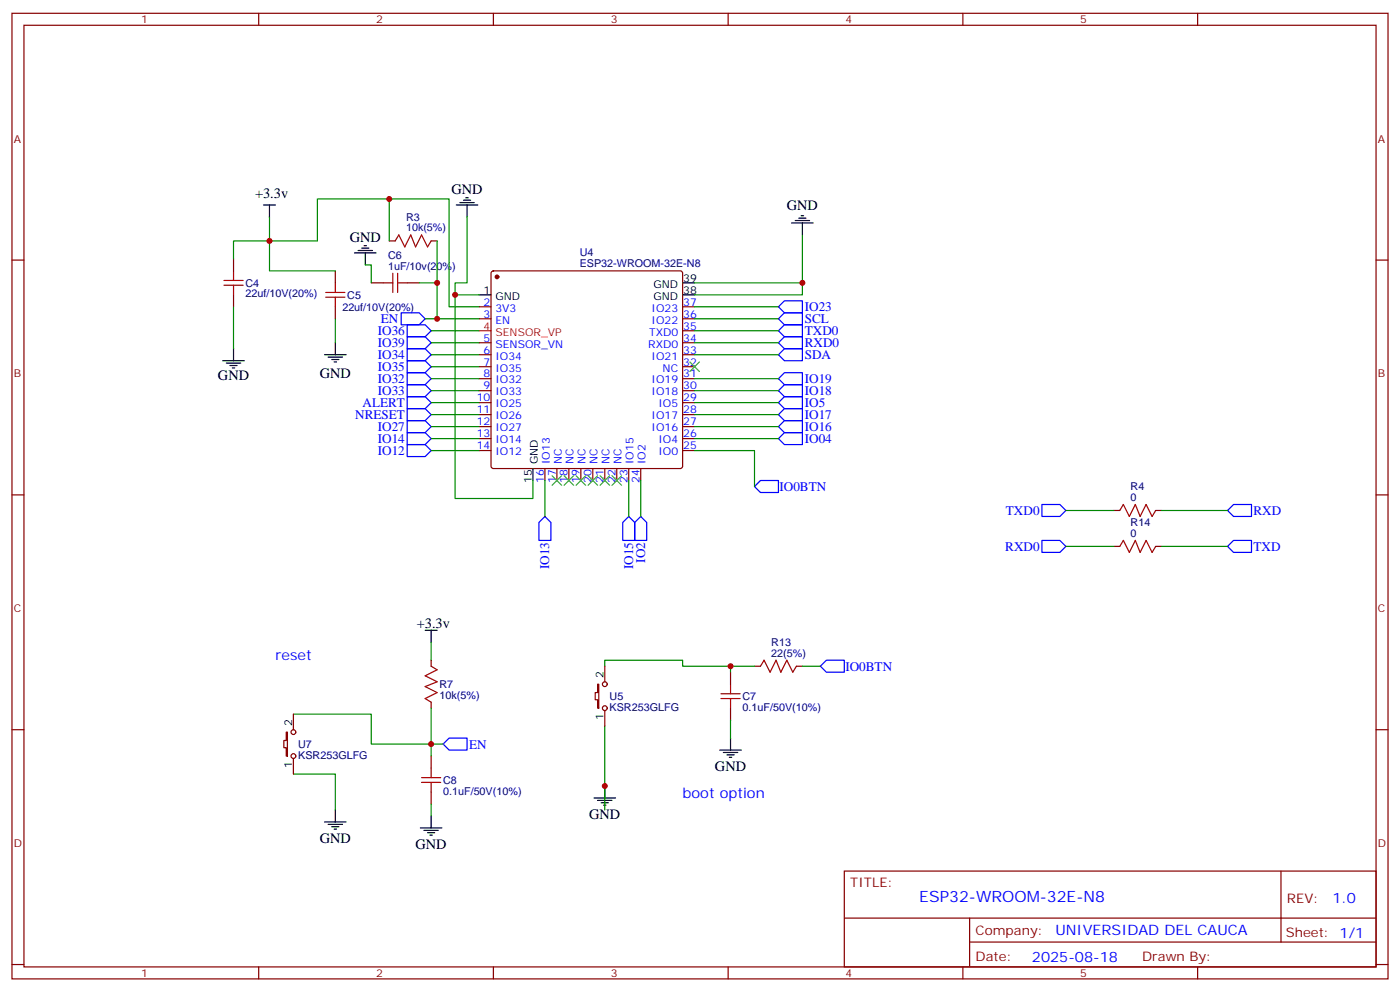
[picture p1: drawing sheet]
<svg xmlns="http://www.w3.org/2000/svg" width="412mm" height="292mm" viewBox="0 0 412 292" stroke-linecap="round" stroke-linejoin="round" font-family="sans-serif">
<g fill="none" stroke="#870000" stroke-width=".35">
<path d="M3.5 3.9h405.4v284.4h-405.4zM7.1 7.4h398.2v277.3h-398.2zM76.2 3.9v3.5M145.3 3.9v3.5M214.5 3.9v3.5M283.6 3.9v3.5M352.8 3.9v3.5M3.5 76.6h3.6M68.8 76.2v3.6M98.8 79.8v3.5M114.7 70.9h1.7M127 70.9h1.8"/>
<path d="M144.9 80l.4-.2h55.1l.5 .2 .2 .5v56.8l-.3 .5-.4 .2h-55.1l-.5-.3-.2-.4v-56.8zM405.3 76.6h3.6M68.8 86.8v3.5M98.8 90.3v3.6M109.4 83.3h3.5M119.9 83.3h3.6M141.1 90.3h3.5M141.1 93.9h3.5M201.1 90.3h3.5M201.1 93.9h3.5M201.1 97.4h3.5M141.1 100.9h3.5"/>
<path d="M141.1 104.5h3.5M141.1 108h3.5M141.1 111.5h3.5M141.1 115h3.5M141.1 118.6h3.5M201.1 100.9h3.5M201.1 104.5h3.5M201.1 108h3.5M201.1 111.5h3.5M201.1 115h3.5M201.1 118.6h3.5M141.1 122.1h3.5"/>
<path d="M141.1 125.6h3.5M141.1 129.2h3.5M141.1 132.7h3.5M160.5 138v3.5M164 138v3.5M167.6 138v3.5M171.1 138v3.5M174.6 138v3.5M178.2 138v3.5M181.7 138v3.5M185.2 138v3.5M188.7 138v3.5"/>
<path d="M201.1 122.1h3.5M201.1 125.6h3.5M201.1 129.2h3.5M201.1 132.7h3.5M3.5 145.7h3.6M328.1 150.3h1.7M340.4 150.3h1.8M405.3 145.7h3.6M328.1 160.9h1.7M340.4 160.9h1.8M127 194.4v1.8M178.2 196.2v4.6"/>
<path d="M215.2 197.9v3.6M222.2 196.2h1.8M234.6 196.2h1.8M3.5 214.9h3.6M84.3 215.6h.4v7h-.4v-2.4h-.7v-2.1h.7zM86.4 210.3v4.6M127 206.8v1.7M176 201.5h.4v7h-.4v-2.4h-.7v-2.2h.7zM178.2 209.2v4.6M215.2 208.5v3.6M405.3 214.9h3.6M86.4 223.3v4.6"/>
<path d="M127 222.6v3.6M127 233.2v3.5M248.7 256.5h156.6v28.2h-156.6zM377.3 256.5v20.9M248.7 270.4h156.5M285.6 277.4h119.6M285.6 270.4v14.1M3.5 284h3.6M76.2 284.7v3.6M145.3 284.7v3.6M214.5 284.7v3.6M283.6 284.7v3.6"/>
<path d="M352.8 284.7v3.6M405.3 284h3.6"/>
<circle cx="86.4" cy="215.6" r=".71"/>
<circle cx="178.2" cy="201.5" r=".71"/>
<circle cx="178.2" cy="208.5" r=".71"/>
<circle cx="86.4" cy="222.6" r=".71"/>
</g>
<circle cx="146.4" cy="81.5" r=".53" fill="#870000" stroke="#870000" stroke-width=".35"/>
<g fill="none" stroke="#000" stroke-width=".35">
<path d="M135.5 59.7h4.2M136.5 58.9h2.1M137.2 58.2h.7M77.6 60.4h3.5M79.4 60.4v3.5M104.4 74.5h6.4M105.5 73.8h4.2M106.5 73.1h2.2M107.2 72.4h.7M107.6 74.5v3.5M134.4 60.4h6.4M137.6 60.4v3.5"/>
<path d="M233.2 65.7h6.3M234.2 64.9h4.3M235.3 64.2h2.1M236 63.5h.7M236.4 65.7v3.5M141.1 86.8h3.5M201.1 86.8h3.5M201.1 83.3h3.5M65.6 106.2h6.4M66.7 106.9h4.2M67.7 107.6h2.1M68.4 108.3h.7"/>
<path d="M68.8 102.7v3.5M95.6 104.5h6.4M96.7 105.2h4.2M97.7 105.9h2.1M98.4 106.6h.7M98.8 100.9v3.6M157 138v3.5M125.2 185.6h3.6M127 185.6v3.5M215.2 217.3v3.6M98.8 238.5v3.5M175 235h6.3"/>
<path d="M176 235.7h4.3M177.1 236.4h2.1M177.8 237.1h.7M178.2 231.5v3.5M212 220.9h6.4M213.1 221.6h4.2M214.1 222.3h2.2M214.8 223h.7M95.6 242h6.4M96.7 242.7h4.2M97.7 243.5h2.1M98.4 244.2h.7"/>
<path d="M123.8 243.8h6.4M124.9 244.5h4.2M125.9 245.2h2.2M126.6 245.9h.8M127 240.3v3.5"/>
</g>
<path d="M141.1 97.4h3.5" fill="none" stroke="#f00" stroke-width=".35"/>
<g fill="none" stroke="#00f" stroke-width=".35">
<path d="M118.2 92.1h5.3l1.7 1.8-1.7 1.7h-5.3zM119.9 95.6h5.3l1.8 1.8-1.8 1.8h-5.3zM119.9 99.2h5.3l1.8 1.7-1.8 1.8h-5.3zM229.3 90.3l1.8-1.7h5.3v3.5h-5.3zM229.3 93.9l1.8-1.8h5.3v3.5h-5.3zM229.3 97.4l1.8-1.8h5.3v3.6h-5.3zM119.9 116.8h5.3l1.8 1.8-1.8 1.7h-5.3zM119.9 102.7h5.3l1.8 1.8-1.8 1.7h-5.3zM119.9 106.2h5.3l1.8 1.8-1.8 1.7h-5.3zM119.9 109.7h5.3l1.8 1.8-1.8 1.8h-5.3zM119.9 113.3h5.3l1.8 1.7-1.8 1.8h-5.3zM229.3 104.5l1.8-1.8h5.3v3.5h-5.3z"/>
<path d="M229.3 111.5l1.8-1.8h5.3v3.6h-5.3zM229.3 115l1.8-1.7h5.3v3.5h-5.3zM229.3 118.6l1.8-1.8h5.3v3.5h-5.3zM229.3 100.9l1.8-1.7h5.3v3.5h-5.3zM119.9 130.9h5.3l1.8 1.8-1.8 1.7h-5.3zM119.9 127.4h5.3l1.8 1.8-1.8 1.7h-5.3zM119.9 123.9h5.3l1.8 1.7-1.8 1.8h-5.3zM119.9 120.3h5.3l1.8 1.8-1.8 1.8h-5.3zM229.3 122.1l1.8-1.8h5.3v3.6h-5.3zM229.3 129.2l1.8-1.8h5.3v3.5h-5.3zM229.3 125.6l1.8-1.7h5.3v3.5h-5.3zM158.7 153.8l1.8-1.7 1.8 1.7v5.3h-3.6z"/>
<path d="M185.2 152.1l1.8 1.7v5.3h-3.6v-5.3zM188.7 152.1l1.8 1.7v5.3h-3.5v-5.3zM222.2 143.3l1.8-1.8h5.3v3.5h-5.3zM306.9 148.6h5.3l1.8 1.7-1.8 1.8h-5.3zM306.9 159.1h5.3l1.8 1.8-1.8 1.8h-5.3zM361.6 150.3l1.8-1.7h5.3v3.5h-5.3zM361.6 160.9l1.8-1.8h5.3v3.6h-5.3zM241.7 196.2l1.7-1.8h5.3v3.5h-5.3zM130.5 219.1l1.8-1.8h5.3v3.6h-5.3z"/>
</g>
<g fill="none" stroke="#a10000" stroke-width=".35">
<path d="M68.8 79.8v2.8M116.4 70.9l1.1-1.7 1.7 3.5 1.8-3.5 1.4 3.5 1.8-3.5 1.7 3.5 1.1-1.8M66 84h5.6M66 82.6h5.6M68.8 84v2.8M96 87.5h5.6M96 86.1h5.6M98.8 83.3v2.8M98.8 87.5v2.8M112.9 83.3h2.8M115.7 80.5v5.6M117.1 83.3h2.8"/>
<path d="M117.1 80.5v5.6M329.8 150.3l1.1-1.7 1.8 3.5 1.7-3.5 1.4 3.5 1.8-3.5 1.8 3.5 1-1.8M329.8 160.9l1.1-1.8 1.8 3.6 1.7-3.6 1.4 3.6 1.8-3.6 1.8 3.6 1-1.8M127 196.2l1.8 1-3.6 1.8 3.6 1.8-3.6 1.4 3.6 1.7-3.6 1.8 1.8 1.1M224 196.2l1.1-1.8 1.7 3.5 1.8-3.5 1.4 3.5 1.8-3.5 1.7 3.5 1.1-1.7M212.4 205.7h5.6M212.4 204.3h5.6M215.2 201.5v2.8M215.2 205.7v2.8M124.2 229h5.6M124.2 230.4h5.6M127 226.2v2.8"/>
<path d="M127 230.4v2.8"/>
</g>
<g fill="none" stroke="#008700" stroke-width=".35">
<path d="M114.7 58.6h17.6v31.7h8.8M79.4 63.9v15.9h19.4M107.6 78h1.8v5.3M114.7 70.9v-12.3h-21.2v12.3h-24.7v5.3M128.8 70.9v12.4h-5.3M137.6 63.9v19.4h-3.5v3.5M236.4 69.2v17.6h-31.8M68.8 90.3v12.4M98.8 93.9v7M125.2 93.9h15.9M127 97.4h14.1M128.8 83.3v10.6"/>
<path d="M141.1 86.8h-7v60h22.9v-5.3M204.6 83.3h31.8M204.6 90.3h24.7M204.6 93.9h24.7M204.6 97.4h24.7M127 104.5h14.1M127 111.5h14.1M127 115h14.1M127 118.6h14.1M127 100.9h14.1M127 108h14.1M204.6 104.5h24.7"/>
<path d="M204.6 111.5h24.7M204.6 115h24.7M204.6 118.6h24.7M204.6 100.9h24.7M127 122.1h14.1M127 129.2h14.1M127 132.7h14.1M127 125.6h14.1M204.6 132.7h17.6v10.6M204.6 122.1h24.7M204.6 129.2h24.7M204.6 125.6h24.7"/>
<path d="M160.5 141.5v10.6M185.2 141.5v10.6M188.7 141.5v10.6M314 150.3h14.1M342.2 150.3h19.4M314 160.9h14.1M342.2 160.9h19.4M127 189.1v5.3M178.2 196.2v-1.8h22.9v1.8h21.1M215.2 196.2v1.7M236.4 196.2h5.3M86.4 210.3h23v8.8h17.6v3.5"/>
<path d="M127 208.5v10.6h3.5M178.2 213.8v24.7M215.2 212.1v5.2M86.4 227.9h12.4v10.6M127 236.7v3.6"/>
</g>
<g fill="none" stroke="#3c3" stroke-width=".35">
<path d="M203.2 106.6l2.8 2.8M206 106.6l-2.8 2.8M162.6 140.1l2.9 2.8M165.5 140.1l-2.9 2.8M166.2 140.1l2.8 2.8M169 140.1l-2.8 2.8M169.7 140.1l2.8 2.8M172.5 140.1l-2.8 2.8M173.2 140.1l2.8 2.8M176 140.1l-2.8 2.8M176.7 140.1l2.9 2.8M179.6 140.1l-2.9 2.8"/>
<path d="M180.3 140.1l2.8 2.8M183.1 140.1l-2.8 2.8"/>
</g>
<g fill="#c00">
<circle cx="127" cy="219.1" r=".88"/>
<circle cx="236.4" cy="83.3" r=".88"/>
<circle cx="134.1" cy="86.8" r=".88"/>
<circle cx="128.8" cy="83.3" r=".88"/>
<circle cx="128.8" cy="93.9" r=".88"/>
<circle cx="114.7" cy="58.6" r=".88"/>
<circle cx="215.2" cy="196.2" r=".88"/>
<circle cx="79.4" cy="70.9" r=".88"/>
<circle cx="178.2" cy="231.5" r=".88"/>
</g>
<text font-size="4.6" fill="#00f" x="270.8" y="265.5">ESP32-WROOM-32E-N8</text>
<g font-size="4.2">
<text x="75.1" y="58.2">+3.3v</text>
<text x="133" y="57.2">GND</text>
<text x="231.8" y="61.8">GND</text>
<text x="103" y="71.2">GND</text>
<text x="64.2" y="111.9">GND</text>
<text x="94.2" y="111.2">GND</text>
<text x="122.8" y="184.9">+3.3v</text>
<text x="210.6" y="227">GND</text>
<text x="173.6" y="241.1">GND</text>
<text x="94.2" y="248.2">GND</text>
<text x="122.4" y="249.9">GND</text>
</g>
<g font-size="4.2" fill="#00f">
<text x="81.1" y="194.4">reset</text>
<text x="201.1" y="235">boot option</text>
<text x="392.5" y="265.8">1.0</text>
<text x="310.9" y="275.3">UNIVERSIDAD DEL CAUCA</text>
<text x="304" y="283.1">2025-08-18</text>
</g>
<g font-size="3.9" fill="#00f">
<text x="112.2" y="95.1">EN</text>
<text x="237.1" y="95.2">SCL</text>
<text x="237.1" y="91.6">IO23</text>
<text x="111.3" y="98.7">IO36</text>
<text x="237.1" y="98.7">TXD0</text>
<text x="111.3" y="102.2">IO39</text>
<text x="111.3" y="105.7">IO34</text>
<text x="237" y="105.7">SDA</text>
<text x="237.1" y="102.2">RXD0</text>
<text x="111.3" y="109.3">IO35</text>
<text x="111.3" y="112.8">IO32</text>
<text x="237.1" y="112.8">IO19</text>
<text x="106.8" y="119.8">ALERT</text>
<text x="111.3" y="116.3">IO33</text>
<text x="237.1" y="116.3">IO18</text>
<text x="237.1" y="119.8">IO5</text>
<text x="104.6" y="123.3">NRESET</text>
<text x="237.1" y="123.4">IO17</text>
<text x="111.3" y="130.4">IO14</text>
<text x="111.3" y="126.9">IO27</text>
<text x="237.1" y="130.4">IO04</text>
<text x="237.1" y="126.9">IO16</text>
<text x="111.3" y="133.9">IO12</text>
<text x="229.6" y="144.5">IO0BTN</text>
<text x="296.3" y="151.6">TXD0</text>
<text x="369.3" y="151.7">RXD</text>
<text x="161.8" y="167.6" transform="rotate(-90 161.8 167.6)">IO13</text>
<text x="186.5" y="167.6" transform="rotate(-90 186.5 167.6)">IO15</text>
<text x="190" y="165.7" transform="rotate(-90 190 165.7)">IO2</text>
<text x="296.1" y="162.2">RXD0</text>
<text x="369.3" y="162.2">TXD</text>
<text x="249" y="197.4">IO0BTN</text>
<text x="138.2" y="220.5">EN</text>
</g>
<g font-size="3.9" fill="#800">
<text x="250.5" y="261.1">TITLE:</text>
<text x="379.1" y="265.8">REV:</text>
<text x="287.4" y="275.3">Company:</text>
<text x="378.7" y="275.9">Sheet: 1/1</text>
<text x="287.4" y="283">Date:</text>
<text x="336.4" y="283.1">Drawn By:</text>
</g>
<g font-size="3.2" fill="#800">
<text x="41.6" y="6.9">1</text>
<text x="110.8" y="6.9">2</text>
<text x="179.9" y="6.9">3</text>
<text x="249.1" y="6.9">4</text>
<text x="318.2" y="6.9">5</text>
<text x="4.1" y="42">A</text>
<text x="405.9" y="42">A</text>
<text x="4.1" y="111.2">B</text>
<text x="405.9" y="111.2">B</text>
<text x="4.1" y="180.3">C</text>
<text x="405.9" y="180.3">C</text>
<text x="4.1" y="249.4">D</text>
<text x="405.9" y="249.4">D</text>
<text x="41.6" y="287.7">1</text>
<text x="110.8" y="287.7">2</text>
<text x="179.9" y="287.7">3</text>
<text x="249.1" y="287.7">4</text>
<text x="318.2" y="287.7">5</text>
</g>
<g font-size="3.2" fill="#000080">
<text x="119.6" y="64.9">R3</text>
<text x="119.6" y="68.1">10k(5%)</text>
<text x="114.3" y="76.2">C6</text>
<text x="170.8" y="75.5">U4</text>
<text x="114.3" y="79.4">1uF/10v(20%)</text>
<text x="170.8" y="78.7">ESP32-WROOM-32E-N8</text>
<text x="72.3" y="87.6">22uf/10V(20%)</text>
<text x="72.3" y="84.4">C4</text>
<text x="102.3" y="87.9">C5</text>
<text x="100.8" y="91.6">22uf/10V(20%)</text>
<text x="333" y="147.5">0</text>
<text x="333" y="144.3">R4</text>
<text x="333" y="154.9">R14</text>
<text x="333" y="158.1">0</text>
<text x="227.2" y="190.2">R13</text>
<text x="227.2" y="193.4">22(5%)</text>
<text x="129.5" y="202.7">R7</text>
<text x="129.5" y="205.8">10k(5%)</text>
<text x="179.6" y="209.3">KSR253GLFG</text>
<text x="179.6" y="206.1">U5</text>
<text x="218.7" y="209.3">0.1uF/50V(10%)</text>
<text x="218.7" y="206.1">C7</text>
<text x="87.8" y="220.2">U7</text>
<text x="87.8" y="223.4">KSR253GLFG</text>
<text x="130.5" y="234">0.1uF/50V(10%)</text>
<text x="130.5" y="230.9">C8</text>
</g>
<g font-size="3.2">
<text x="201.3" y="82.9">39</text>
<text x="142.4" y="86.5">1</text>
<text x="145.9" y="88.2">GND</text>
<text x="192.5" y="88.2">GND</text>
<text x="192.5" y="84.7">GND</text>
<text x="201.3" y="86.5">38</text>
<text x="158.4" y="136.7" transform="rotate(-90 158.4 136.7)">GND</text>
<text x="156.6" y="142.2" transform="rotate(-90 156.6 142.2)">15</text>
<text x="177.8" y="199.7" transform="rotate(-90 177.8 199.7)">2</text>
<text x="86.1" y="213.8" transform="rotate(-90 86.1 213.8)">2</text>
<text x="177.8" y="212" transform="rotate(-90 177.8 212)">1</text>
<text x="86.1" y="226.1" transform="rotate(-90 86.1 226.1)">1</text>
</g>
<g font-size="3.2" fill="#00f">
<text x="142.4" y="90">2</text>
<text x="201.3" y="90">37</text>
<text x="142.4" y="93.5">3</text>
<text x="145.9" y="91.8">3V3</text>
<text x="145.9" y="95.3">EN</text>
<text x="191.9" y="95.3">IO22</text>
<text x="191.9" y="91.8">IO23</text>
<text x="201.3" y="93.5">36</text>
<text x="142.4" y="100.6">5</text>
<text x="191.2" y="98.8">TXD0</text>
<text x="201.3" y="100.6">34</text>
<text x="201.3" y="97">35</text>
<text x="142.4" y="104.1">6</text>
<text x="142.4" y="107.6">7</text>
<text x="145.9" y="102.3">SENSOR_VN</text>
<text x="145.9" y="105.9">IO34</text>
<text x="190.9" y="102.3">RXD0</text>
<text x="191.9" y="105.9">IO21</text>
<text x="201.3" y="107.6">32</text>
<text x="201.3" y="104.1">33</text>
<text x="142.4" y="111.2">8</text>
<text x="145.9" y="109.4">IO35</text>
<text x="145.9" y="112.9">IO32</text>
<text x="191.9" y="112.9">IO19</text>
<text x="195.2" y="109.4">NC</text>
<text x="201.3" y="111.2">31</text>
<text x="140.4" y="118.2">10</text>
<text x="142.4" y="114.7">9</text>
<text x="145.9" y="116.5">IO33</text>
<text x="145.9" y="120">IO25</text>
<text x="191.9" y="116.5">IO18</text>
<text x="193.9" y="120">IO5</text>
<text x="201.3" y="118.2">29</text>
<text x="201.3" y="114.7">30</text>
<text x="140.4" y="121.7">11</text>
<text x="140.4" y="125.3">12</text>
<text x="145.9" y="123.5">IO26</text>
<text x="191.9" y="123.5">IO17</text>
<text x="201.3" y="125.3">27</text>
<text x="201.3" y="121.7">28</text>
<text x="140.4" y="128.8">13</text>
<text x="145.9" y="127">IO27</text>
<text x="145.9" y="130.6">IO14</text>
<text x="191.9" y="127">IO16</text>
<text x="193.9" y="130.6">IO4</text>
<text x="201.3" y="128.8">26</text>
<text x="140.4" y="132.3">14</text>
<text x="145.9" y="134.1">IO12</text>
<text x="161.9" y="136.7" transform="rotate(-90 161.9 136.7)">IO13</text>
<text x="165.5" y="136.7" transform="rotate(-90 165.5 136.7)">NC</text>
<text x="169" y="136.7" transform="rotate(-90 169 136.7)">NC</text>
<text x="172.5" y="136.7" transform="rotate(-90 172.5 136.7)">NC</text>
<text x="176" y="136.7" transform="rotate(-90 176 136.7)">NC</text>
<text x="179.6" y="136.7" transform="rotate(-90 179.6 136.7)">NC</text>
<text x="183.1" y="136.7" transform="rotate(-90 183.1 136.7)">NC</text>
<text x="186.6" y="136.7" transform="rotate(-90 186.6 136.7)">IO15</text>
<text x="190.1" y="136.7" transform="rotate(-90 190.1 136.7)">IO2</text>
<text x="193.9" y="134.1">IO0</text>
<text x="201.3" y="132.3">25</text>
<text x="160.2" y="142.2" transform="rotate(-90 160.2 142.2)">16</text>
<text x="163.7" y="142.2" transform="rotate(-90 163.7 142.2)">17</text>
<text x="167.2" y="142.2" transform="rotate(-90 167.2 142.2)">18</text>
<text x="170.7" y="142.2" transform="rotate(-90 170.7 142.2)">19</text>
<text x="174.3" y="142.2" transform="rotate(-90 174.3 142.2)">20</text>
<text x="177.8" y="142.2" transform="rotate(-90 177.8 142.2)">21</text>
<text x="181.3" y="142.2" transform="rotate(-90 181.3 142.2)">22</text>
<text x="184.9" y="142.2" transform="rotate(-90 184.9 142.2)">23</text>
<text x="188.4" y="142.2" transform="rotate(-90 188.4 142.2)">24</text>
</g>
<g font-size="3.2" fill="#f00">
<text x="142.4" y="97">4</text>
<text x="145.9" y="98.8">SENSOR_VP</text>
</g>
</svg>
